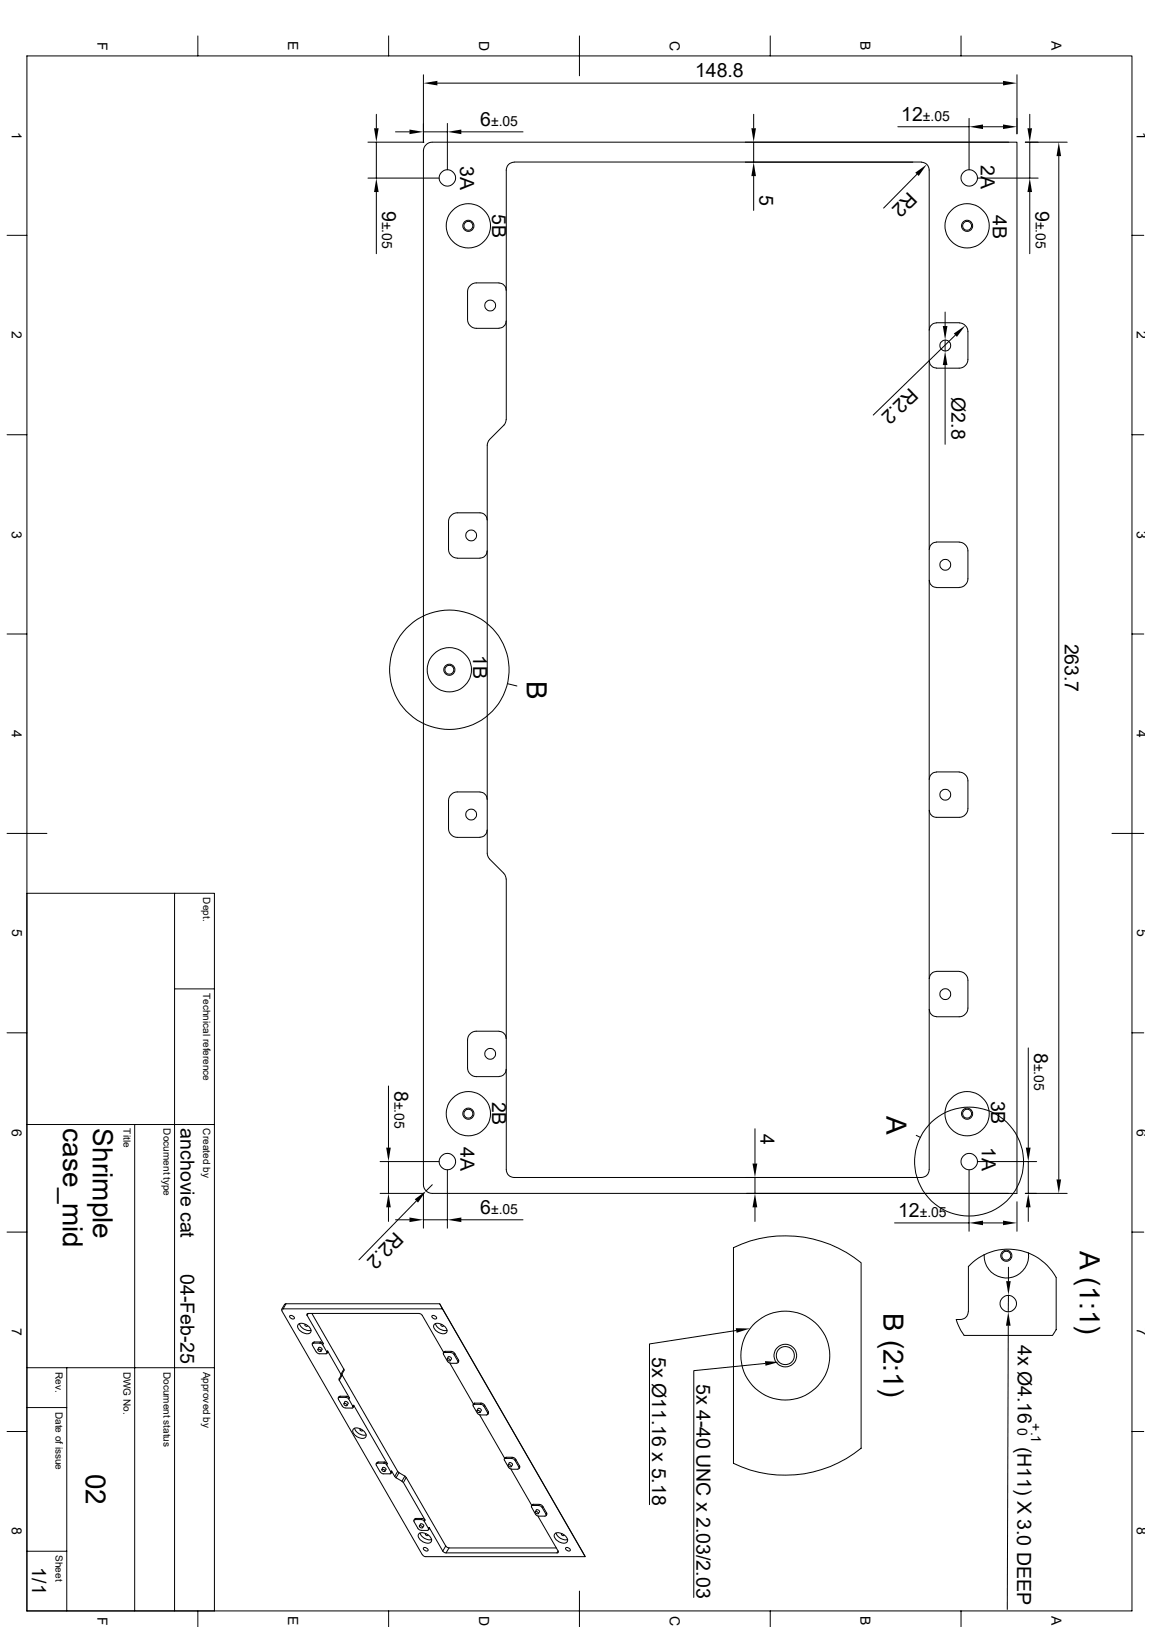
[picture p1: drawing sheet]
<svg xmlns="http://www.w3.org/2000/svg" width="297mm" height="420mm" viewBox="0 0 297 420" stroke-linecap="round" stroke-linejoin="round" font-family="sans-serif">
<g fill="none" stroke="#000" stroke-width=".26">
<path d="M6.9 14.4h285.2v401.4h-285.2zM51.1 9.3v5.1M100.3 9.3v5.1M109.3 19.3v17.5M149.5 9.3v10.3M198.8 9.3v5.1M248 9.3v5.1M262.4 19.3v15.2M95 36.7h14.4M97.1 29.5v3.6M97.1 36.7v9.3M102.1 34h3.6"/>
<path d="M109.3 34h6.1M109.9 37.4l.8-.5 .8-.2h150.9v271.4h-150.9a2.32 2.32 0 0 1-2.2-2.3v-266.9l.1-.8zM112.9 21.5h145.9M115.4 31.9v11.9M119 34h16M192.3 36.7h68M194.5 29.5v3.6M194.5 36.7v5.2M231.7 32.7h18.4M250.1 30.6v13.2M253.7 32.7h5.1M264.6 36.7h10.8"/>
<path d="M265.7 29.5v3.6M265.7 36.7v9.3M95 46h18.3M97.1 49.6v15.9M132.7 41.8h105M132.7 41.9a2.02 2.02 0 0 0-2.1 2v64.4M192.3 41.9h43.2M194.5 45.5v8.8M236.6 45l-8.6 8.7M237.7 41.9a2.02 2.02 0 0 1 2.1 2v258a2.02 2.02 0 0 1-2.1 2.1h-105a2.02 2.02 0 0 1-2.1-2.1v-75M252.2 46h15.7M265.7 49.6v15.9"/>
<path d="M273.2 40.3v264.2M1.8 60.7h5.1M128.8 73h-5.9a2.32 2.32 0 0 0-2.2 2.3l-.1 7.2a2.32 2.32 0 0 0 2.3 2.3h5.9M128.8 73.1a1.88 1.88 0 0 1 1.8 1.8M292.1 60.7h3M130.6 82.9a1.88 1.88 0 0 1-1.8 1.8M241.6 83.3h5.9M241.6 83.4a1.88 1.88 0 0 0-1.8 1.8M243.9 80.6v3.6M243.9 87.8v2.8M243.9 94.2v20.5M246.5 86.5l-21.2 20.6"/>
<path d="M247.5 83.4a2.32 2.32 0 0 1 2.3 2.2v7.2a2.32 2.32 0 0 1-2.3 2.2h-5.9a1.88 1.88 0 0 1-1.8-1.8M1.8 112.2h5.1M130.6 108.3l-.3 1.2-4.2 4.3-.4 1.1v105.4l.4 1.1 3.9 4M292.1 112.2h3M125.7 134.2a1.88 1.88 0 0 0-1.8-1.8h-5.9a2.32 2.32 0 0 0-2.3 2.2v7.2a2.32 2.32 0 0 0 2.3 2.3M118 144.1h5.9M125.7 142.2a1.88 1.88 0 0 1-1.8 1.9M239.8 141.8a1.88 1.88 0 0 1 1.8-1.8l5.9-.1a2.4 2.4 0 0 1 2.3 2.3v7.2a2.32 2.32 0 0 1-2.3 2.2l-5.9 .1a1.96 1.96 0 0 1-1.8-1.9M1.8 163.7h5.1M131 176.5l2.4 .6M292.1 163.7h3M1.8 215.1h10.3"/>
<path d="M123.9 204.5a1.88 1.88 0 0 1 1.8 1.8M123.9 204.4h-5.9a2.32 2.32 0 0 0-2.3 2.3v7.2a2.32 2.32 0 0 0 2.3 2.3h5.9M125.7 214.3a1.88 1.88 0 0 1-1.8 1.8M239.8 201.1a1.88 1.88 0 0 1 1.8-1.8h5.9a2.4 2.4 0 0 1 2.3 2.2v7.2a2.32 2.32 0 0 1-2.3 2.3h-5.9a1.88 1.88 0 0 1-1.8-1.8M286.9 215.1h8.2M6.9 230.6h48.4v185.2M45 230.6v185.2M130 225.5l.4 .6 .2 .8M45 255.3h10.3M239.8 252.6a1.88 1.88 0 0 1 1.8-1.8l5.9-.1a2.4 2.4 0 0 1 2.3 2.3v7.2a2.32 2.32 0 0 1-2.3 2.3h-5.9M1.8 266.6h5.1M128.8 266.2h-5.9a2.32 2.32 0 0 0-2.2 2.2l-.1 7.3a2.32 2.32 0 0 0 2.3 2.2h5.9"/>
<path d="M128.8 266.2a1.88 1.88 0 0 1 1.8 1.9M130.6 276.1a1.88 1.88 0 0 1-1.8 1.8M239.8 260.6a1.88 1.88 0 0 0 1.8 1.8M265.3 270.5v25.7M292.1 266.6h3M6.9 290.3h48.4M34.8 290.3v125.5M98.1 299.8h15.2M100.2 280.3v15.9M100.2 299.8v8.3M194.8 291.4v9M236.4 293.1l1 .5"/>
<path d="M252.2 299.8h15.3M265.3 299.8v8.3M1.8 318.1h5.1M98.1 308.1h11.3M100.2 311.7v3.6M102.1 314.9h3.6M107.4 310l-14.8 15.2M109.3 308v9M109.3 314.9h6.1M111.5 305.8l-1.6 1.6M115.4 302v15M119 314.9h16"/>
<path d="M194.8 304v4.1M194.8 311.7v3.6M230.8 315.7h19.3M250.1 302v15.8M253.7 315.7h5.1M262.4 310.2v7.6M264.6 308.1h10.8M265.3 311.7v3.6M292.1 318.1h3M72.7 338.4l36.3 62.9M73.1 337.9l-.4 .1 .1 .4M73.4 336.7l-.7 1.3"/>
<path d="M73.8 336.5l-.7 1.4M73.8 336.5h39.7l37.5 65.3h-41.3l-.7-.5M73.8 336.5l-.3 .2M74.8 339.7a.8 .8 0 0 1 1.1 .7 .8 .8 0 0 1-1.1-.7zM79.2 339.6l4.2 7.2M79.5 339l-.3 .6M79.5 339.1l-.3 .1v.4M79.5 339h28.7M80.5 339l8.2 14.4M108.1 339.1l.5 .1 .4 .4 5.5 9.5M111.5 339.7a.8 .8 0 0 1 1.1 .7 .8 .8 0 0 1-1.1-.7zM113.5 336.5l.7 1.4h-41.1"/>
<path d="M114.2 337.9l36.8 63.9M189.3 322.1a30.9 30.9 0 0 1 32.9 3.9v47.8a30.8 30.8 0 0 1-32.9 3.9zM249.9 326.9a14.1 14.1 0 0 1 22.6 2.9v13.4l-.9 1.5h-22.8l-1.2-1.9-.8-2.2a2.3 2.3 0 0 0 3.1-2M249.9 326.9v11.7M260.2 327.1v3.6M260.2 334.3v4.3M265.4 323.4a5.7 5.7 0 0 1-5.5 6.5 5.7 5.7 0 0 1-5.9-6M6.9 353.1h48.4M17.2 353.1v62.7M77 341.8a2.42 2.42 0 0 1 3.3 1.9 1.45 1.45 0 0 1-2.3 .2 1.43 1.43 0 0 1-1-2.1zM77.3 341.7a2.63 2.63 0 0 0 3 1.7M78.8 341.9a.3 .3 0 0 0 .1 .4 .3 .3 0 0 0 .4-.1"/>
<path d="M80.6 347.3l1.1 1.8 .5 .3 2 .1 .2-.3-.1-.2M80.7 346.6l-.1 .3M80.9 346.8l-.3 .1v.4M81.1 346.4h1.6M81.1 346.4l-.2 .3h1.6M81.1 346.5l-.3 .1M82 348.4a.45 .45 0 0 1 .6-.1 .45 .45 0 0 1 .1 .6l-.5-.2zM82.3 347.9a.58 .58 0 0 1 .8 .4l-.3 .5M82.3 347.9l-.3 .5M82.5 346.7l.7 .4M82.7 346.4l-.2 .3M82.7 346.4l.7 .4"/>
<path d="M83.4 346.8l-.1 .3 1.1 1.9 .1-.3M84.5 348.7v.3M84.5 348.7l3.5 6.1M84.6 349l-.2 .3M87.5 356.3l2.7 4.5-.2 .3 1.1 2M88 354.8v.3M88 355.1l-.5 .8v.4M88.3 354.7v.3M88.3 355l-.8 1.3M88.3 355l14.3 24.8M88.7 353.4l.1 .4-.8 1.3M88.7 353.4l-.7 1.4"/>
<path d="M112.1 341.8a2.42 2.42 0 0 1 3.3 1.9 1.45 1.45 0 0 1-2.3 .2 1.43 1.43 0 0 1-1-2.1zM112.4 341.7a2.63 2.63 0 0 0 3 1.7M113.9 341.9a.3 .3 0 0 0 .1 .4 .3 .3 0 0 0 .4-.1M114.6 349l-.2 .2M114.7 349.2l-.3 .3 1.1 2M114.9 348.9l-.3 .1M114.9 348.8h1.6l-.3 .3h-1.5zM115.4 350.8a.45 .45 0 0 1 .5 0 .45 .45 0 0 1 .2 .5l-.5-.1zM115.4 350.8l.3-.5a.58 .58 0 0 1 .8 .4l-.3 .5M115.5 351.5l.7 .4M116.1 351.9l6.1 10.6M116.2 351.9h1.7"/>
<path d="M116.3 349.2l.5 .1 .4 .4M116.5 348.9l.5 .1 .3 .4M117.2 349.7l1 1.7M117.3 349.4l1 1.7M117.3 349.4l-.1 .3M118.2 351.4v.3l-.3 .2M118.3 351.1l.1 .3M118.3 351.1l-.1 .3M118.4 351.5l-.2 .2M190 343.5l-22.4 3.4v41.5M197.4 352l-18.4 1.8v58.6M260.2 342.2l-.3 73.3"/>
<path d="M1.8 369.5h5.1M6.9 363.3h10.3M87.5 360.6l-.2 .2M87.6 360.7l-.3 .1v.4l1.4 2.1 2.2 .2 .2-.2v-.2M87.6 360.7h1.6M87.8 360.4l-.3 .2M87.8 360.4h1.6M87.8 360.4l-.2 .3M88.7 362.4a.45 .45 0 0 1 .6-.1 .45 .45 0 0 1 .2 .6l-.6-.1zM89.2 360.7l.8 .4M89.4 360.4l-.2 .3M89.4 360.4l.7 .4"/>
<path d="M89.8 362.3a.58 .58 0 0 0-.8-.4l-.3 .4M89.8 362.3l-.3 .5M91.1 363.1l.2-.3 8.6 15M91.2 362.8l.1 .2-.2 .3M91.3 368.8a2.42 2.42 0 0 1 3.2 1.9 1.45 1.45 0 0 1-2.3 .2 1.43 1.43 0 0 1-.9-2.1zM91.5 368.7a2.63 2.63 0 0 0 3 1.7M93 368.9a.3 .3 0 0 0 .1 .4 .3 .3 0 0 0 .5-.1M97.2 377.6l-.1 .3M97.4 377.7l-.4 .3 1.1 1.9M97.4 377.7h1.6M97.6 377.4l-.3 .2M98.1 379.9l.7 .5h1.9l.2-.2-.1-.2"/>
<path d="M98.5 379.3a.45 .45 0 0 1 .6 0 .45 .45 0 0 1 .1 .6l-.5-.2zM98.8 378.8l-.3 .5M98.8 378.9a.58 .58 0 0 1 .8 .4l-.3 .5M99 377.7l.7 .4M99.2 377.4l.7 .4M99.2 377.4h-1.6l-.2 .3M99.2 377.4l-.2 .3M99.9 377.8l-.1 .3 1.1 1.9 .1-.3M101 379.7l.1 .3-.2 .3M101 379.7l.9 1.4M102.6 379.8l-.7 1.3M102.6 379.8l.4 .4"/>
<path d="M122.3 362.5l-.3 .3 1.5 2.3 2.1 .2 .3-.3-.1-.3M122.3 362.5h1.7M122.5 362.2l-.4 .4M122.5 362.2h1.6M122.5 362.2l-.2 .3M123.1 364.2a.45 .45 0 0 1 .5-.1 .45 .45 0 0 1 .2 .6l-.5-.2zM123.8 365.3l6.4 11.1M124 362.5l.5 .1 .3 .4M124.1 362.2l.5 .1 .4 .4M124.1 362.2l-.1 .3M124.2 364.1l-.3 .5M124.2 364.1a.58 .58 0 0 0-.8-.5l-.3 .5"/>
<path d="M125.1 362.7l.9 1.7-.1 .3-1-1.7zM126 364.4v.3M126.1 364.8l-.2 .3M130.3 376.3l-.2 .3M130.4 376.5l-.3 .3 1.1 2M130.6 376.2l-.3 .1M130.6 376.2h1.6l-.2 .3h-1.6zM131.1 378.2a.45 .45 0 0 1 .6-.1 .45 .45 0 0 1 .1 .6l-.5-.2zM131.3 378.8l.7 .4M131.4 377.7a.58 .58 0 0 1 .8 .4l-.2 .5M131.4 377.6l-.3 .5M131.8 379.2l5.4 9.4"/>
<path d="M132 379.3h1.6M132 376.5l.5 .1 .4 .4M132.2 376.2l.5 .1 .4 .4M132.9 377l1 1.7M133.1 376.7l1 1.7M133.1 376.7l-.2 .3M133.9 378.7v.4l-.3 .1M134.1 378.4v.4M134.1 378.4l-.2 .3M134.1 378.8l-.2 .3M292.1 369.5h3M101.9 381.1l.3 .4"/>
<path d="M102.2 381.5l1.5 .9M103 380.2l1.5 .8M103 380.2l-.8 1.3M103.7 382.4l.4 .3M104.5 381l.3 .4M104.5 381l-.8 1.4M104.8 381.4l10.2 17.7M104.8 381.4l-.7 1.3 5.6 9.7M107.1 392.3l-.3 .3 1 1.9 .4 .4 .5 .1M107.3 392l-.5 .4M108.2 395.9a2.42 2.42 0 0 1 3.2 1.8 1.45 1.45 0 0 1-2.3 .3 1.43 1.43 0 0 1-.9-2.1zM108.2 393.9a.45 .45 0 0 1 .6 0 .45 .45 0 0 1 .1 .5l-.5-.1z"/>
<path d="M108.4 395.7a2.63 2.63 0 0 0 3 1.7M108.5 393.4a.58 .58 0 0 1 .8 .5l-.2 .5M108.5 393.4l-.3 .5M108.7 395.1h1.6M108.8 392.3l.7 .4M108.9 392l.7 .4M108.9 392h-1.6l-.2 .3h1.7M108.9 392l-.1 .3M109.3 399.6a.8 .8 0 0 1 1.1 .7 .8 .8 0 0 1-1.1-.7zM109.5 392.7l1.1 1.9 .1-.3 3.6 6.1M109.7 392.4l-.2 .3M109.9 395.9a.3 .3 0 0 0 .1 .4 .3 .3 0 0 0 .4-.1"/>
<path d="M110.5 394.6v.4h-.2M110.7 394.3l-.1 .6M115 399.1l.4 .3 .5 .1M115 399.1l-.7 1.3M137.2 389l1.4 2.2 2.1 .2 .2-.2v-.3M137.3 388.5l-.2 .2M137.4 388.6l-.2 .1v.3M137.6 388.3l-.3 .2M137.6 388.3h1.5l-.1 .3h-1.6M137.6 388.3l-.2 .3M138.1 390.3a.45 .45 0 0 1 .5-.1 .45 .45 0 0 1 .2 .6l-.5-.1zM138.1 390.3l.3-.5a.58 .58 0 0 1 .8 .4l-.3 .5"/>
<path d="M138.8 391.4l5.2 9M139 388.7l.5 .1 .4 .4M139.2 388.4l.5 .1 .4 .4M139.9 389.2l1 1.7M140.1 388.9l1 1.7M140.1 388.9l-.2 .3M141.1 390.6v.3M141.1 390.6l-.2 .3M141.1 390.9l-.2 .3M143.3 395.9a2.42 2.42 0 0 1 3.2 1.8 1.45 1.45 0 0 1-2.3 .3 1.43 1.43 0 0 1-.9-2.1zM143.5 395.7a2.63 2.63 0 0 0 3 1.7M143.6 399.6h-27.7l-.8 1.3"/>
<path d="M145 395.9a.3 .3 0 0 0 .1 .4 .3 .3 0 0 0 .4-.1M146 399.6a.8 .8 0 0 1 1.2 .7 .8 .8 0 0 1-1.2-.7zM6.9 400.4h10.3M51.1 415.8v4.1M100.3 415.8v4.1M114.3 400.4l.3 .3 .5 .2M144 400.4l.1 .3-.3 .2M144 400.4l-.3 .5h-28.6M149.5 410.7v9.2M198.8 415.8v4.1M248 415.8v4.1"/>
<circle cx="115.4" cy="45.9" r="2.11"/>
<circle cx="120.9" cy="58.3" r="1.43"/>
<circle cx="120.9" cy="58.3" r="5.7"/>
<circle cx="120.9" cy="58.3" r="1.15"/>
<circle cx="249.6" cy="58.3" r="5.7"/>
<circle cx="249.6" cy="58.3" r="1.43"/>
<circle cx="249.6" cy="58.3" r="1.15"/>
<circle cx="250.1" cy="45.9" r="2.11"/>
<circle cx="126.5" cy="78.8" r="1.41"/>
<circle cx="243.9" cy="89.2" r="1.41"/>
<circle cx="121.6" cy="138.2" r="1.41"/>
<circle cx="243.9" cy="145.8" r="1.41"/>
<circle cx="116" cy="172.9" r="5.7"/>
<circle cx="116" cy="172.9" r="15.4"/>
<circle cx="116" cy="172.9" r="1.43"/>
<circle cx="116" cy="172.9" r="1.15"/>
<circle cx="121.6" cy="210.3" r="1.41"/>
<circle cx="243.9" cy="205.1" r="1.41"/>
<circle cx="243.9" cy="256.6" r="1.41"/>
<circle cx="126.5" cy="272" r="1.41"/>
<circle cx="115.4" cy="299.9" r="2.11"/>
<circle cx="120.9" cy="287.5" r="5.7"/>
<circle cx="120.9" cy="287.5" r="1.43"/>
<circle cx="120.9" cy="287.5" r="1.15"/>
<circle cx="249.6" cy="287.5" r="5.7"/>
<circle cx="249.6" cy="287.5" r="1.43"/>
<circle cx="249.6" cy="287.5" r="1.15"/>
<circle cx="250" cy="299.9" r="14"/>
<circle cx="250.1" cy="299.9" r="2.11"/>
<circle cx="259.7" cy="324.2" r="1.43"/>
<circle cx="259.7" cy="324.1" r="1.15"/>
<circle cx="260.2" cy="336.5" r="2.11"/>
<circle cx="202.6" cy="349.9" r="2.34"/>
<circle cx="202.7" cy="349.9" r="2.93"/>
<circle cx="202.7" cy="349.9" r="11.5"/>
</g>
<g fill="#000">
<path d="M96.5 33.1h1.2l-.6 3.6zM105.7 33.4l3.6 .6-3.6 .6zM109.3 21.5l3.6-.6v1.2zM115.4 34l3.6-.6v1.2zM193.9 33.1h1.2l-.6 3.6zM250.1 32.7l3.6-.6v1.2zM258.8 32.1l3.6 .6-3.6 .6zM258.8 20.9l3.6 .6-3.6 .6zM265.1 33.1h1.2l-.6 3.6zM97.1 46l.6 3.6h-1.2zM194.5 41.9l.6 3.6h-1.2zM236.2 44.6l2.9-2.1-2 2.9z"/>
<path d="M265.7 46l.6 3.6h-1.2zM273.2 36.7l.6 3.6h-1.2zM243.3 84.2h1.2l-.6 3.6zM243.9 90.6l.6 3.6h-1.2zM246.1 86.1l3-2.1-2.2 3zM99.7 296.2h1.1l-.6 3.6zM264.7 296.2h1.2l-.6 3.6zM100.2 308.1l.6 3.6h-1.1zM105.7 314.3l3.6 .6-3.6 .6zM107 309.6l2.9-2.2-2 3zM115.4 314.9l3.6-.6v1.2zM194.8 308.1l.6 3.6h-1.2z"/>
<path d="M194.2 300.4h1.2l-.6 3.6zM250.1 315.7l3.6-.6v1.2zM258.8 315.1l3.6 .6-3.6 .6zM265.3 308.1l.6 3.6h-1.2zM272.6 304.5h1.2l-.6 3.6zM259.6 330.7h1.2l-.6 3.6zM189.9 342.9h3.6l-3.4 1.1zM197.4 351.4l3.6 .2-3.5 1zM260.2 338.6l.6 3.6h-1.2z"/>
</g>
<g font-size="7.2">
<text x="136" y="175.9" transform="rotate(90 136 175.9)">B</text>
<text x="16.2" y="291.3" transform="rotate(90 16.2 291.3)">case_mid</text>
<text x="23.9" y="291.3" transform="rotate(90 23.9 291.3)">Shrimple</text>
<text x="228.7" y="288.1" transform="rotate(90 228.7 288.1)">A</text>
<text x="278.7" y="322.9" transform="rotate(90 278.7 322.9)">A (1:1)</text>
<text x="228" y="339" transform="rotate(90 228 339)">B (2:1)</text>
<text x="22.1" y="380.5" transform="rotate(90 22.1 380.5)">02</text>
</g>
<g font-size="5">
<text x="179.4" y="19.9">148.8</text>
<text x="123.9" y="32.6">6</text>
<text x="232.6" y="31.2">12</text>
<text x="118.7" y="42.8" transform="rotate(90 118.7 42.8)">3A</text>
<text x="253.1" y="42.6" transform="rotate(90 253.1 42.6)">2A</text>
<text x="196" y="50.3" transform="rotate(90 196 50.3)">5</text>
<text x="234.4" y="49.3" transform="rotate(135 234.4 49.3)">R2</text>
<text x="98.6" y="54.4" transform="rotate(90 98.6 54.4)">9</text>
<text x="127" y="55.3" transform="rotate(90 127 55.3)">5B</text>
<text x="256.2" y="55.5" transform="rotate(90 256.2 55.5)">4B</text>
<text x="267.2" y="54.4" transform="rotate(90 267.2 54.4)">9</text>
<text x="234.8" y="99.9" transform="rotate(136 234.8 99.9)">R2.2</text>
<text x="245.5" y="102.6" transform="rotate(90 245.5 102.6)">Ø2.8</text>
<text x="274.7" y="166.1" transform="rotate(90 274.7 166.1)">263.7</text>
<text x="122.1" y="169.2" transform="rotate(90 122.1 169.2)">1B</text>
<text x="266.8" y="271.8" transform="rotate(90 266.8 271.8)">8</text>
<text x="101.8" y="281.6" transform="rotate(90 101.8 281.6)">8</text>
<text x="127" y="284.4" transform="rotate(90 127 284.4)">2B</text>
<text x="255.7" y="284.1" transform="rotate(90 255.7 284.1)">3B</text>
<text x="46.6" y="291.3" transform="rotate(90 46.6 291.3)">anchovie cat</text>
<text x="196.3" y="292.7" transform="rotate(90 196.3 292.7)">4</text>
<text x="118.8" y="296" transform="rotate(90 118.8 296)">4A</text>
<text x="253.4" y="296.1" transform="rotate(90 253.4 296.1)">1A</text>
<text x="101.9" y="317.8" transform="rotate(134 101.9 317.8)">R2.2</text>
<text x="123.9" y="313.4">6</text>
<text x="231.7" y="314.2">12</text>
<text x="46.6" y="328.8" transform="rotate(90 46.6 328.8)">04-Feb-25</text>
<text x="262.7" y="347.2" transform="rotate(90 262.7 347.2)">4x Ø4.16</text>
<text x="168.3" y="350.3" transform="rotate(90 168.3 350.3)">5x Ø11.16 x 5.18</text>
<text x="179.7" y="357.2" transform="rotate(90 179.7 357.2)">5x 4-40 UNC x 2.03/2.03</text>
<text x="262.6" y="373.5" transform="rotate(90 262.6 373.5)">(H11) X 3.0 DEEP</text>
<text x="8.3" y="404.6" transform="rotate(90 8.3 404.6)">1/1</text>
</g>
<g font-size="3.6">
<text x="25.1" y="10.8" transform="rotate(90 25.1 10.8)">F</text>
<text x="74.4" y="10.7" transform="rotate(90 74.4 10.7)">E</text>
<text x="123.6" y="10.5" transform="rotate(90 123.6 10.5)">D</text>
<text x="172.8" y="10.5" transform="rotate(90 172.8 10.5)">C</text>
<text x="222.1" y="10.7" transform="rotate(90 222.1 10.7)">B</text>
<text x="271.3" y="10.7" transform="rotate(90 271.3 10.7)">A</text>
<text x="3.1" y="34" transform="rotate(90 3.1 34)">1</text>
<text x="126.7" y="32.6">±.05</text>
<text x="238.2" y="31.2">±.05</text>
<text x="293.4" y="34" transform="rotate(90 293.4 34)">1</text>
<text x="98.6" y="57.2" transform="rotate(90 98.6 57.2)">±.05</text>
<text x="267.3" y="57.2" transform="rotate(90 267.3 57.2)">±.05</text>
<text x="3.1" y="85.5" transform="rotate(90 3.1 85.5)">2</text>
<text x="293.4" y="85.5" transform="rotate(90 293.4 85.5)">2</text>
<text x="3.1" y="136.9" transform="rotate(90 3.1 136.9)">3</text>
<text x="293.4" y="136.9" transform="rotate(90 293.4 136.9)">3</text>
<text x="3.1" y="188.4" transform="rotate(90 3.1 188.4)">4</text>
<text x="293.4" y="188.4" transform="rotate(90 293.4 188.4)">4</text>
<text x="3.1" y="239.9" transform="rotate(90 3.1 239.9)">5</text>
<text x="293.4" y="239.9" transform="rotate(90 293.4 239.9)">5</text>
<text x="266.8" y="274.6" transform="rotate(90 266.8 274.6)">±.05</text>
<text x="101.8" y="284.4" transform="rotate(90 101.8 284.4)">±.05</text>
<text x="3.1" y="291.3" transform="rotate(90 3.1 291.3)">6</text>
<text x="293.4" y="291.3" transform="rotate(90 293.4 291.3)">6</text>
<text x="126.7" y="313.4">±.05</text>
<text x="237.3" y="314.2">±.05</text>
<text x="3.1" y="342.8" transform="rotate(90 3.1 342.8)">7</text>
<text x="293.4" y="342.8" transform="rotate(90 293.4 342.8)">7</text>
<text x="262.6" y="368.6" transform="rotate(90 262.6 368.6)">0</text>
<text x="266.1" y="367.4" transform="rotate(90 266.1 367.4)">+.1</text>
<text x="3.1" y="394.3" transform="rotate(90 3.1 394.3)">8</text>
<text x="293.4" y="394.3" transform="rotate(90 293.4 394.3)">8</text>
<text x="25.1" y="417.3" transform="rotate(90 25.1 417.3)">F</text>
<text x="74.4" y="417.2" transform="rotate(90 74.4 417.2)">E</text>
<text x="123.6" y="417.1" transform="rotate(90 123.6 417.1)">D</text>
<text x="172.8" y="417.1" transform="rotate(90 172.8 417.1)">C</text>
<text x="222.1" y="417.2" transform="rotate(90 222.1 417.2)">B</text>
<text x="271.3" y="417.2" transform="rotate(90 271.3 417.2)">A</text>
</g>
<g font-size="2.6">
<text x="52.5" y="231.6" transform="rotate(90 52.5 231.6)">Dept.</text>
<text x="52.5" y="256.3" transform="rotate(90 52.5 256.3)">Technical reference</text>
<text x="31.9" y="291.3" transform="rotate(90 31.9 291.3)">Title</text>
<text x="42.2" y="291.3" transform="rotate(90 42.2 291.3)">Document type</text>
<text x="52.5" y="291.3" transform="rotate(90 52.5 291.3)">Created by</text>
<text x="14.4" y="354.1" transform="rotate(90 14.4 354.1)">Rev.</text>
<text x="31.9" y="354.1" transform="rotate(90 31.9 354.1)">DWG No.</text>
<text x="42.2" y="354.1" transform="rotate(90 42.2 354.1)">Document status</text>
<text x="52.5" y="354.1" transform="rotate(90 52.5 354.1)">Approved by</text>
<text x="14.4" y="364.4" transform="rotate(90 14.4 364.4)">Date of issue</text>
<text x="14.4" y="401.4" transform="rotate(90 14.4 401.4)">Sheet</text>
</g>
</svg>
